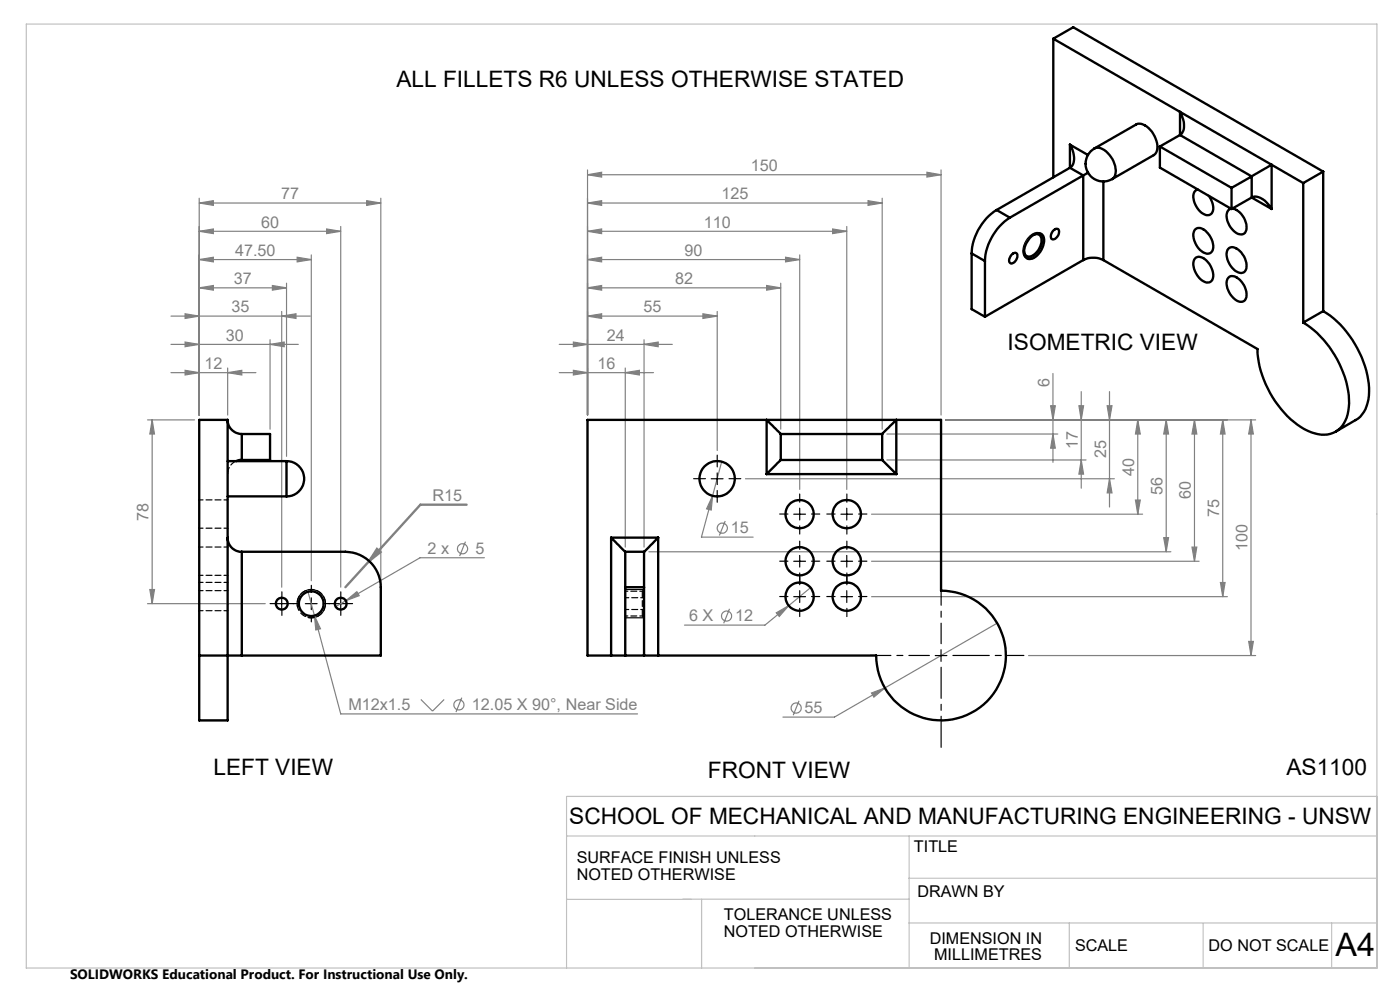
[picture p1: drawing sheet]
<svg xmlns="http://www.w3.org/2000/svg" width="297mm" height="210mm" viewBox="0 0 297 210" stroke-linecap="round" stroke-linejoin="round" font-family="sans-serif">
<g fill="none" stroke="#808080" stroke-width=".25">
<path d="M124.6 37.1l3-.6v1.1zM124.6 36v52M124.6 37.1h75M196.6 36.5l3 .6-3 .5zM199.6 36v52M42.3 55.1l3-.5v1zM42.3 49.1l3-.5v1zM42.3 43.1l3-.5v1zM42.3 43.1h38.5M42.3 55.1h23.7M42.3 49.1h30M42.3 42v46"/>
<path d="M63 54.6l3 .5-3 .5zM66 54.1v69.1M69.3 48.6l3 .5-3 .5zM72.3 48v76.6M77.8 42.6l3 .5-3 .5zM80.8 42v81.6M124.6 43.1l3-.5v1zM124.6 55.1l3-.5v1zM124.6 49.1l3-.5v1zM124.6 43.1h62.5M124.6 55.1h45.1M124.6 49.1h55"/>
<path d="M166.7 54.6l3 .5-3 .5zM169.7 54.1v49.7M176.6 48.6l3 .5-3 .5zM179.6 48v55.8M184.1 42.6l3 .5-3 .5zM187.1 42v49M36.3 79h18M36.3 73.1h27M36.3 67.1h29.5M39.3 78.6l3 .4-3 .5zM39.3 72.6l3 .5-3 .4zM39.3 66.6l3 .5-3 .4z"/>
<path d="M42.3 61.1l3-.5v1zM42.3 61.1h18.5M48.3 79l3-.4v.9zM48.3 78.1v9.9M57.3 73.1l3-.5v.9zM57.3 72.1v18.9M57.8 60.6l3 .5-3 .5zM59.8 67.1l3-.5v.9zM59.8 66.1v58.5M60.8 60.1v36.7M118.6 79h20M118.6 73.1h24"/>
<path d="M121.6 78.6l3 .4-3 .5zM121.6 72.6l3 .5-3 .4zM124.6 67.1l3-.5v.9zM124.6 61.1l3-.5v1zM124.6 67.1h27.6M124.6 61.1h41M132.6 79l3-.4v.9zM132.6 78.1v38M136.6 73.1l3-.5v.9zM136.6 72.1v44M149.1 66.6l3.1 .5-3.1 .4zM152.2 66.1v29.5"/>
<path d="M162.6 60.6l3 .5-3 .5zM165.6 60.1v30.9M223.4 79.2v18.9M31.3 89.1h10M32.3 89.1l.5 3h-1zM32.3 89.1v38.9M153.1 97.9l-1.9 7.3M188.1 92.1h36.3M188.1 97.6h42.3M200.6 89.1h65.8M222.9 86.1h1l-.5 3zM223.4 92.1l.5 3h-1z"/>
<path d="M228.9 86.1h1l-.5 3zM229.4 97.6l.5 3h-1zM229.4 83.1v20.5M234.9 86.1h1l-.5 3zM235.4 83.1v24.5M241.4 89.1l.5 3h-1zM241.4 89.1v20M247.4 89.1l.5 3h-1zM247.4 89.1v27.9M253.4 89.1l.5 3h-1zM253.4 89.1v30M259.4 89.1l.5 3h-1z"/>
<path d="M259.4 89.1v37.5M265.4 89.1l.5 3h-1zM265.4 89.1v50M98.7 114.9l-1.2 3.1M102.8 118.3h-13.7l-15.7 9.1M137.7 117h110.7M151.2 105.2l-.3 3-1-.3zM151.2 105.2l-2.4 8.7h11M153.8 110.5l-1.2 3.1M158.2 101.6h78.2M184.9 109.1h57.5M184.9 119.1h69.5"/>
<path d="M235.4 101.6l.5 3h-1zM240.9 106.1h1l-.5 3zM246.9 114h1l-.5 3zM252.9 116.1h1l-.5 3zM31.3 128h25M31.8 125.1h1l-.5 2.9zM65.3 125.5l7 25.9h63M66.7 130.6l1.3 2.8-1 .2zM73.4 127.4l2.3-1.9 .5 .9zM73.4 127.4l-2.2 1.3M154.8 129.1l-1.3 3.1M164.7 130l2.6-1.5-2 2.3z"/>
<path d="M167.3 128.5l-5 4.1h-17.1M171.9 124.7l-4.6 3.8M184.9 126.6h75.5M211.6 132.2l-23.9 13.7M218.2 139.1h48.2M258.9 123.6h1l-.5 3zM264.9 136.1h1l-.5 3zM89.3 148.4l2.5 2.4 2.4-2.4M98 148l-1.3 3.1M169.5 148.7l-1.2 3M184.9 147l2.8-1.1-2.3 2zM187.7 145.9l-10.7 6.2h-10.9"/>
<circle cx="98.1" cy="116.4" r="1.08"/>
<circle cx="153.2" cy="112" r="1.07"/>
<circle cx="154.2" cy="130.7" r="1.07"/>
<circle cx="97.4" cy="149.5" r="1.07"/>
<circle cx="168.9" cy="150.2" r="1.07"/>
</g>
<g fill="none" stroke="#000" stroke-width=".25">
<path d="M218.4 50.1a1.68 1.68 0 0 1 2.6-.3 4.1 4.1 0 0 1-2.2 4.9 1.26 1.26 0 0 1-1.4-.2 1.26 1.26 0 0 1-.4-1.2l.4-1.8zM150.9 101.6h2.5M152.2 100.3v2.5M168.4 109.1h2.5M168.4 119.1h2.5M169.7 107.8v2.5M169.7 117.8v2.5M178.4 109.1h2.5M178.4 119.1h2.5M179.6 107.8v2.5M179.6 117.8v2.5M58.5 128h2.5"/>
<path d="M59.8 126.8v2.5M63.1 128.8a2.99 2.99 0 0 1 2.7-3.7 2.99 2.99 0 0 1 3.2 3.2 2.99 2.99 0 0 1-3.7 2.6M64.8 128h2.5M66 126.8v2.5M71 128h2.5M72.3 126.8v2.5M132.6 131h4M132.6 125.1h4M168.4 126.6h2.5M169.7 125.3v2.5M178.4 126.6h2.5M179.6 125.3v2.5"/>
<path d="M198.4 139.1h2.5M199.6 137.8v2.5"/>
</g>
<path d="M80 116.4l.7 .7-2.4 1.9zM99 107.1h-9.8l-15.9 17.5" fill="none" stroke="#808080" stroke-width=".5"/>
<path d="M5.6 5.1h286.5v200.2h-286.5zM120.2 177.3h171.9M192.9 177.3v28M292.1 168.9h-171.9v36.4M120.2 190.8h26.4M144.9 190.7h48M148.8 190.7v14.6M192.8 186.3h99.3M192.8 195.8h99.3M226.8 195.8v9.5M255.2 195.9v9.4M282.5 195.8v9.5" fill="none" stroke="#c0c0c0" stroke-width=".25"/>
<g fill="none" stroke="#000" stroke-width=".25" stroke-dasharray="15.2 1.3 1.3 1.3">
<path d="M152.2 99v-2.5M149.7 101.5h-2.5M152.2 104v2.5M154.7 101.5h2.5M167.2 109h-1.8M167.2 119h-1.8M169.7 106.5v-1.7M169.7 111.5v1.8M169.7 116.5v-1.7M172.2 109h1.7M172.2 119h1.7M177.2 109h-1.8"/>
<path d="M177.2 119h-1.8M179.7 106.5v-1.7M179.7 111.5v1.8M179.7 116.5v-1.7M182.2 109h1.7M182.2 119h1.7M58.5 128h-1.2M59.8 126.8v-1.3M59.8 129.3v1.2M61 128h1.3M63.5 128h-1.3M66 125.5v-1.3"/>
<path d="M66 130.5v1.4M68.5 128h1.4M71 128h-1.2M72.3 126.8v-1.3M72.3 129.3v1.2M73.5 128h1.3M167.2 126.5h-1.8M169.7 121.5v1.8M169.7 124v-1.7M169.7 129v1.8M172.2 126.5h1.7M177.2 126.5h-1.8"/>
<path d="M179.7 124v-1.7M179.7 129v1.8M179.7 121.5v1.8M182.2 126.5h1.7"/>
</g>
<path d="M197.2 139h-12.5M199.7 136.5v-12.5" fill="none" stroke="#000" stroke-width=".25" stroke-dasharray="15.2 1.3 1.3 1.3" stroke-dashoffset="10.9"/>
<path d="M199.7 141.5v17" fill="none" stroke="#000" stroke-width=".25" stroke-dasharray="15.2 1.3 1.3 1.3" stroke-dashoffset="8.6"/>
<path d="M202.2 139h15" fill="none" stroke="#000" stroke-width=".25" stroke-dasharray="15.2 1.3 1.3 1.3" stroke-dashoffset="7.5"/>
<g fill="#808080">
<path d="M80 116.4l.7 .7-2.4 1.9z"/>
<path d="M132.6 79l3-.4v.9zM121.6 78.6l3 .4-3 .5zM136.6 73.1l3-.5v.9zM121.6 72.6l3 .5-3 .4z"/>
<path d="M124.6 67.1l3-.5v.9zM149.1 66.6l3.1 .5-3.1 .4zM124.6 61.1l3-.5v1zM162.6 60.6l3 .5-3 .5zM124.6 43.1l3-.5v1zM184.1 42.6l3 .5-3 .5zM124.6 55.1l3-.5v1zM166.7 54.6l3 .5-3 .5zM124.6 37.1l3-.6v1.1zM196.6 36.5l3 .6-3 .5zM124.6 49.1l3-.5v1zM176.6 48.6l3 .5-3 .5zM184.9 147l.5 .9 2.3-2zM151.2 105.2l-1.3 2.7 1 .3zM164.7 130l.6 .8 2-2.3z"/>
<path d="M222.9 86.1h1l-.5 3zM223.4 92.1l.5 3h-1zM228.9 86.1h1l-.5 3zM229.4 97.6l.5 3h-1zM234.9 86.1h1l-.5 3zM235.4 101.6l.5 3h-1zM241.4 89.1l.5 3h-1zM240.9 106.1h1l-.5 3zM253.4 89.1l.5 3h-1zM252.9 116.1h1l-.5 3zM259.4 89.1l.5 3h-1zM258.9 123.6h1l-.5 3zM247.4 89.1l.5 3h-1zM246.9 114h1l-.5 3zM265.4 89.1l.5 3h-1zM264.9 136.1h1l-.5 3z"/>
<path d="M39.3 78.6l3 .4-3 .5zM48.3 79l3-.4v.9zM39.3 72.6l3 .5-3 .4zM57.3 73.1l3-.5v.9zM42.3 61.1l3-.5v1zM57.8 60.6l3 .5-3 .5zM39.3 66.6l3 .5-3 .4zM59.8 67.1l3-.5v.9zM42.3 55.1l3-.5v1zM63 54.6l3 .5-3 .5zM42.3 49.1l3-.5v1zM69.3 48.6l3 .5-3 .5zM42.3 43.1l3-.5v1zM77.8 42.6l3 .5-3 .5zM73.4 127.4l2.8-1-.5-.9zM66.7 130.6l.3 3 1-.2z"/>
<path d="M32.3 89.1l.5 3h-1zM31.8 125.1h1l-.5 2.9z"/>
</g>
<g fill="none" stroke="#000" stroke-width=".5">
<path d="M223.4 8.2l53.1 30.6M223.4 8.2v29.4M223.4 8.2l4.3-2.4 53 30.6M227 30.7a4.1 4.1 0 0 1 .3 4.7l-.3 .2M227 35.6l2.8 1.6M227 35.6l-15.6 8.9M227 30.7l3.8 2.2M227 30.7v4.9M229.8 37.2v18M229.8 37.2l-15.6 9M230.8 36.6l-1 .6M232.2 31.5a3.8 3.8 0 0 0-1.4 5.1 3.8 3.8 0 0 0 5.1 1.4"/>
<path d="M232.2 31.5l8.8-5.1a2.92 2.92 0 0 1 3.4 1.5 4.6 4.6 0 0 1 .9 4.5l-.5 .5-8.9 5.1M232.2 31.5a3.1 3.1 0 0 1 3.5 1.8 4.3 4.3 0 0 1 .6 4.4l-.4 .3M234.1 38.5v16.7M246.1 31.1l15.2 8.8M246.1 31.1v4.5l15.2 8.7M250.3 23.7a4.3 4.3 0 0 1 .3 4.7l-.3 .2zM250.3 28.6l-4.2 2.5M250.3 28.6l15.2 8.8M261.3 39.9v4.4M265.5 37.4l4.3-2.4v9.3M265.5 37.4l-4.2 2.5M265.5 37.4v4.5"/>
<path d="M276.5 38.8v29.6M280.7 36.4l-4.2 2.4M280.7 36.4v29.6M206.1 53.8l2.9 1.6M206.1 53.8v11.8l2.9 1.6M209 55.4v11.8M211.4 44.5a11.9 11.9 0 0 0-5.3 9.3M211.4 44.5l2.8 1.7M214.2 46.2a11.9 11.9 0 0 0-5.2 9.2M214.7 53.9a.63 .63 0 0 1 .9-.2 .63 .63 0 0 1 .2 .8 1.38 1.38 0 0 1-1.5 1.3 1.37 1.37 0 0 1 .4-1.9zM218.7 50.3a1.62 1.62 0 0 1 2.6-.2 4.1 4.1 0 0 1-2.6 4.8 1.32 1.32 0 0 1-1.5-1.7l.4-1.3zM219.3 49.8a1.09 1.09 0 0 1 1.2 0 1.09 1.09 0 0 1 .4 1.2 3.7 3.7 0 0 1-2.4 3.4 1.07 1.07 0 0 1-1.3-1.1"/>
<path d="M223.3 49a.68 .68 0 0 1 .9-.5 .68 .68 0 0 1 .4 .9 1.38 1.38 0 0 1-1.4 1.3l-.3-.5zM229.8 55.2a4.8 4.8 0 0 1 4.3 0M229.8 55.2l-20.8 12M234.1 55.2l32.7 18.8a21.4 21.4 0 0 0 9.9 17 6.4 6.4 0 0 0 7.1 .2 7.4 7.4 0 0 0 2.4-6.5 21.5 21.5 0 0 0-9.7-16.3M253.5 54.8a1.67 1.67 0 0 1 2.4 .5 4.1 4.1 0 0 1 1.3 4 1.45 1.45 0 0 1-2.3 .1 4.3 4.3 0 0 1-1.6-4.3zM253.5 48.7a1.64 1.64 0 0 1 2.4 .5 4 4 0 0 1 1.3 4 1.4 1.4 0 0 1-2.3 .1 4.3 4.3 0 0 1-1.6-4.3zM254.1 40.2a1.54 1.54 0 0 0-.9 2.1 4 4 0 0 0 3.1 3.3 1.52 1.52 0 0 0 1-2.1l-.3-.9-.6-1.1M260.6 52.8a1.68 1.68 0 0 1 2.4 .5 4.1 4.1 0 0 1 1.3 4 1.39 1.39 0 0 1-2.3 .1 4.3 4.3 0 0 1-1.6-4.4zM260.6 58.9a1.7 1.7 0 0 1 2.4 .5 4.1 4.1 0 0 1 1.3 4 1.39 1.39 0 0 1-2.3 .1 4.3 4.3 0 0 1-1.6-4.3zM261.2 44.3a1.6 1.6 0 0 0-.9 2.1 4.3 4.3 0 0 0 2.7 3.3 1.26 1.26 0 0 0 1.4-1.7 4.1 4.1 0 0 0-3-3.7M265.5 41.9a3 3 0 0 1 3.6 1.4l.7 1M265.5 41.9l-4.2 2.4"/>
<path d="M265.5 41.9l4.3 2.4M280.7 66a21.2 21.2 0 0 1 9.7 17.9 6.3 6.3 0 0 1-2.8 5.2l-4.2 2.5M280.7 66l-4.2 2.4M48.3 89.1a2.99 2.99 0 0 0 3 3M48.3 89.1h-6v50M48.3 97.8h12.5M48.3 89.1v50M51.3 97.6l-1.2 .2M51.3 92.1h6v5.5h-6M51.3 92.1v5.5M60.8 97.8a3.7 3.7 0 0 1 3.7 3.8 3.7 3.7 0 0 1-3.7 3.7M60.8 97.8v7.5"/>
<path d="M165.6 92.1l-3-3v11.5M165.6 97.6l-3 3M165.6 92.1v5.5M165.6 97.6h21.5M165.6 92.1h21.5M187.1 92.1l3-3v11.5M187.1 97.6l3 3M187.1 92.1v5.5M48.3 114a2.93 2.93 0 0 0 3 3M48.3 105.3h12.5M51.3 117h22a7.6 7.6 0 0 1 7.5 7.6v14.5h-29.5M51.3 117v22.1"/>
<path d="M129.6 114l3 3M129.6 114h10M129.6 114v25.1M132.6 117v7.6M132.6 117h4M136.6 117v7.6M139.6 114l-3 3M139.6 114v25.1M162.6 100.6h27.5M42.3 139.1v13.7h6v-13.7M42.3 139.1h6M48.3 139.1h3"/>
<path d="M129.6 139.1h3M129.6 139.1h-5v-50h75v36.2a13.8 13.8 0 0 1 13.8 13.8 13.8 13.8 0 0 1-13.8 13.7 13.8 13.8 0 0 1-13.7-13.7h-46.3M132.6 139.1h4M132.6 124.6v14.5M132.6 124.6h4M136.6 139.1h3M136.6 124.6v14.5"/>
<circle cx="152.1" cy="101.5" r="3.7"/>
<circle cx="169.6" cy="119.1" r="3"/>
<circle cx="169.6" cy="109.1" r="2.99"/>
<circle cx="179.6" cy="119.1" r="3"/>
<circle cx="179.6" cy="109.1" r="2.99"/>
<circle cx="59.8" cy="128.1" r="1.24"/>
<circle cx="66" cy="128.1" r="2.62"/>
<circle cx="72.3" cy="128.1" r="1.25"/>
<circle cx="169.6" cy="126.6" r="2.99"/>
<circle cx="179.6" cy="126.6" r="2.99"/>
</g>
<path d="M136.3 125.4v5.3" fill="none" stroke="#000" stroke-width=".25" stroke-dasharray="1.3 .6" stroke-dashoffset="-.1"/>
<path d="M42.3 112h6M48.3 106h-6M48.3 116h-6M42.3 125.3h6M42.3 129.5h6M42.3 122h6M48.3 123.5h-6M132.7 129.3h4M136.7 126.8h-4" fill="none" stroke="#000" stroke-width=".25" stroke-dasharray="1.3 .6" stroke-dashoffset=".5"/>
<path d="M136.3 130.7l.4 .4M136.7 125l-.4 .4" fill="none" stroke="#000" stroke-width=".25" stroke-dasharray="1.3 .6"/>
<path d="M51.3 97.5v-5.5M60.8 105.3v-7.5M66 125a3 3 0 0 1 2.7 4.4 3 3 0 0 1-5.1 .4 3 3 0 0 1 1.9-4.7l.5-.1M132.7 130.7h3.6M136.3 125.4h-3.6" fill="none" stroke="#000" stroke-width=".25" stroke-dasharray="1.3 .6" stroke-dashoffset=".7"/>
<path d="M51.3 139v-22" fill="none" stroke="#000" stroke-width=".25" stroke-dasharray="1.3 .6" stroke-dashoffset=".1"/>
<path d="M48.3 100.5a3 3 0 0 1 1.8-2.7" fill="none" stroke="#000" stroke-width=".25" stroke-dasharray="1.3 .6" stroke-dashoffset="-.2"/>
<text font-size="6.9" x="283.3" y="202.9">A4</text>
<g font-size="4.8">
<text x="84.1" y="18.3">ALL FILLETS R6 UNLESS OTHERWISE STATED</text>
<text x="213.8" y="74.2">ISOMETRIC VIEW</text>
<text x="45.3" y="164.5">LEFT VIEW</text>
<text x="150.2" y="165">FRONT VIEW</text>
<text x="272.9" y="164.5">AS1100</text>
<text x="120.8" y="174.8">SCHOOL OF MECHANICAL AND MANUFACTURING ENGINEERING - UNSW</text>
</g>
<g font-size="3.4" fill="#808080">
<text x="159.3" y="36.3">150</text>
<text x="59.6" y="42.3">77</text>
<text x="153" y="42.3">125</text>
<text x="55.4" y="48.3">60</text>
<text x="149.3" y="48.3">110</text>
<text x="49.9" y="54.3">47.50</text>
<text x="145.2" y="54.3">90</text>
<text x="49.6" y="60.3">37</text>
<text x="143.2" y="60.3">82</text>
<text x="49.1" y="66.3">35</text>
<text x="136.5" y="66.3">55</text>
<text x="47.9" y="72.3">30</text>
<text x="128.7" y="72.3">24</text>
<text x="43.4" y="78.3">12</text>
<text x="126.7" y="78.3">16</text>
<text x="222.6" y="82.1" transform="rotate(-90 222.6 82.1)">6</text>
<text x="228.6" y="95.2" transform="rotate(-90 228.6 95.2)">17</text>
<text x="234.6" y="97.2" transform="rotate(-90 234.6 97.2)">25</text>
<text x="240.6" y="100.9" transform="rotate(-90 240.6 100.9)">40</text>
<text x="91.7" y="106.3">R15</text>
<text x="246.6" y="104.9" transform="rotate(-90 246.6 104.9)">56</text>
<text x="252.6" y="105.9" transform="rotate(-90 252.6 105.9)">60</text>
<text x="31.5" y="110.4" transform="rotate(-90 31.5 110.4)">78</text>
<text x="155" y="113.2">15</text>
<text x="258.6" y="109.7" transform="rotate(-90 258.6 109.7)">75</text>
<text x="90.7" y="117.5">2 x</text>
<text x="100.9" y="117.5">5</text>
<text x="264.6" y="116.9" transform="rotate(-90 264.6 116.9)">100</text>
<text x="146.2" y="131.8">6 X</text>
<text x="155.9" y="131.8">12</text>
<text x="73.9" y="150.6">M12x1.5</text>
<text x="100.1" y="150.6">12.05 X 90°, Near Side</text>
<text x="170.7" y="151.3">55</text>
</g>
<g font-size="3.4">
<text x="122.3" y="183.1">SURFACE FINISH UNLESS</text>
<text x="193.9" y="180.6">TITLE</text>
<text x="122.3" y="186.6">NOTED OTHERWISE</text>
<text x="194.6" y="190.3">DRAWN BY</text>
<text x="153.6" y="195.3">TOLERANCE UNLESS</text>
<text x="153.6" y="198.8">NOTED OTHERWISE</text>
<text x="197.2" y="200.2">DIMENSION IN</text>
<text x="198.2" y="203.7">MILLIMETRES</text>
<text x="228.1" y="201.7">SCALE</text>
<text x="256.4" y="201.7">DO NOT SCALE</text>
</g>
<text font-size="2.9" x="14.9" y="207.6">SOLIDWORKS Educational Product. For Instructional Use Only.</text>
</svg>
